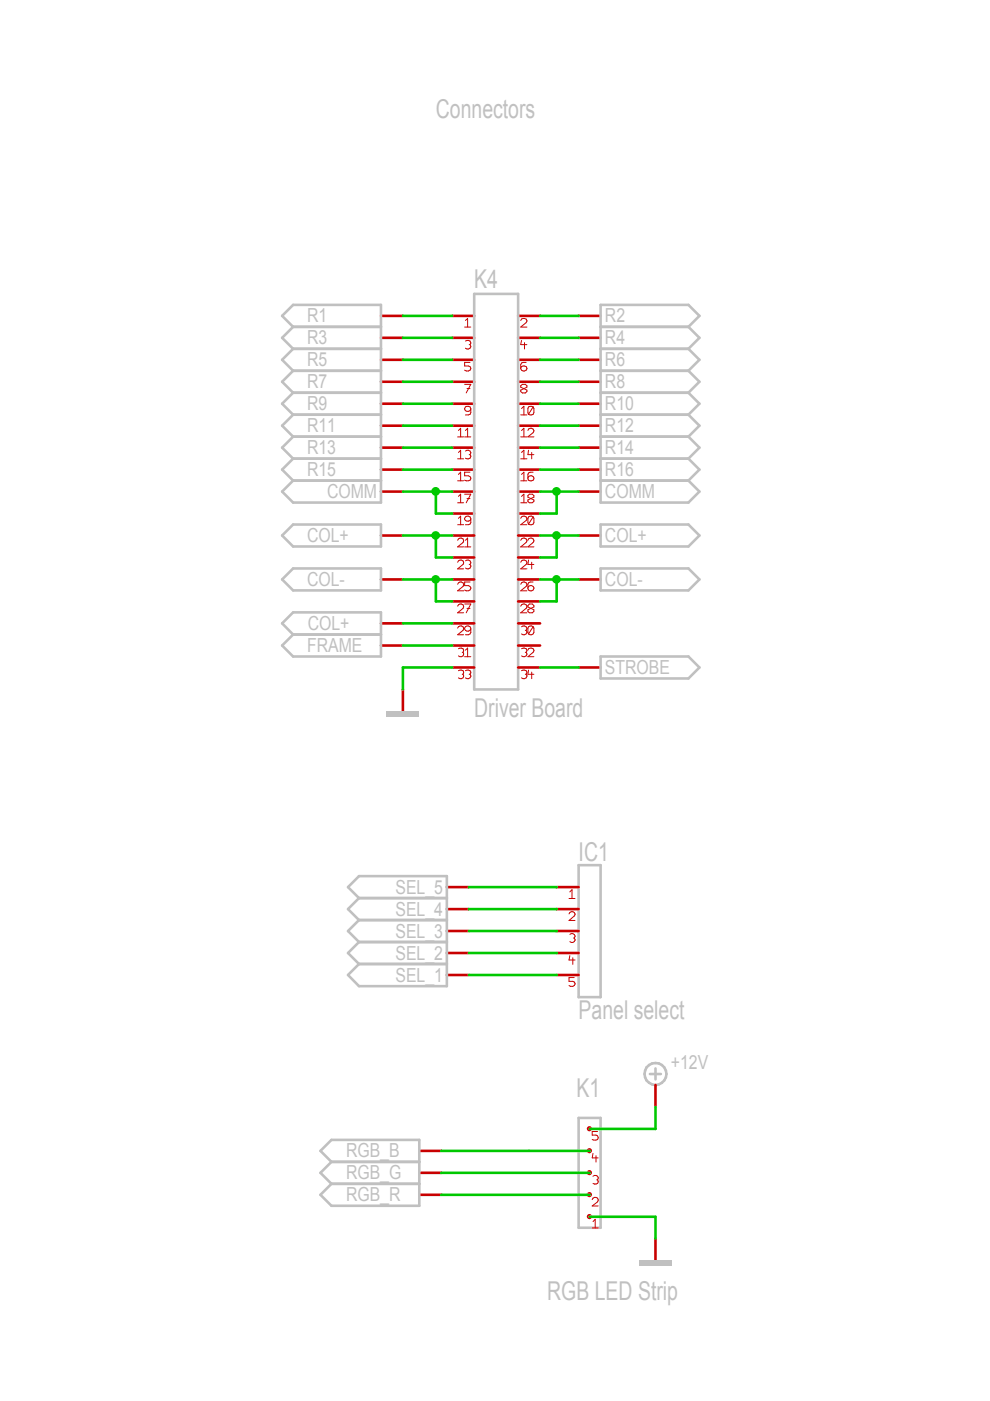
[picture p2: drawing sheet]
<svg xmlns="http://www.w3.org/2000/svg" width="210mm" height="297mm" viewBox="0 0 210 297" stroke-linecap="round" stroke-linejoin="round" font-family="sans-serif">
<path d="M80.8 132.2h4.6M139 230v4.7M88.9 244h4.7M88.9 248.7h4.7M88.9 253.3h4.7M139 262.6v4.7" fill="none" stroke="#c80000" stroke-width=".55"/>
<g fill="none" stroke="#c0c0c0" stroke-width=".55">
<path d="M59.8 132.2l2.3-2.4h18.7v4.7h-18.7zM137.8 227.7h2.3M139 226.5v2.4M70.3 246.3l-2.4-2.3 2.4-2.3h18.6v14h-18.6l-2.4-2.4 2.4-2.3M70.3 246.3h18.6M70.3 246.3l-2.4 2.4 2.4 2.3M70.3 251h18.6"/>
<circle cx="139" cy="227.7" r="2.34"/>
</g>
<path d="M135.5 267.3h7v1.2h-7z" fill-rule="evenodd" fill="#c0c0c0"/>
<circle cx="125" cy="239.3" r=".55" fill="#c80000"/>
<path d="M126.7 239.9h-1.1v.8h.8l.3 .1 .1 .5a.81 .81 0 0 1-1.2 .3" fill="none" stroke="#c80000" stroke-width=".21"/>
<path d="M122.7 237h4.6v23.3h-4.6z" fill="none" stroke="#c0c0c0" stroke-width=".55"/>
<circle cx="125" cy="244" r=".55" fill="#c80000"/>
<path d="M125.7 244.6l-.1 .9h1.2M126.4 245v1.4" fill="none" stroke="#c80000" stroke-width=".21"/>
<circle cx="125" cy="248.6" r=".55" fill="#c80000"/>
<path d="M125.7 249.4a.64 .64 0 0 1 .7-.2 .64 .64 0 0 1 .4 .6l-.1 .3M126.5 250.1h.2M126.7 250.1l.1 .5a.71 .71 0 0 1-1.1 .3" fill="none" stroke="#c80000" stroke-width=".21"/>
<circle cx="125" cy="253.3" r=".55" fill="#c80000"/>
<path d="M125.6 254.3a.63 .63 0 0 1 .8-.4 .63 .63 0 0 1 .3 .9l-1.1 .9h1.2" fill="none" stroke="#c80000" stroke-width=".21"/>
<circle cx="125" cy="257.9" r=".55" fill="#c80000"/>
<g fill="none" stroke="#c80000" stroke-width=".21">
<path d="M98.5 69.3h1.3M98.7 72.3a.71 .71 0 0 1 1.1 .5l-.1 .3M98.7 67.9l.4-.4v1.8M99.5 73.1h.2M99.7 76.8h-1.2v.8l1.2 .1 .1 .5a.83 .83 0 0 1-1.3 .3M99.7 73.1l.1 .4a.7 .7 0 0 1-1.1 .3M110.4 67.9a.68 .68 0 0 1 .7-.4 .68 .68 0 0 1 .6 .6l-1.3 1.2h1.3M110.6 72.2l-.2 .9h1.3M111.2 72.6v1.4M111.5 76.8l-.9 .2-.2 .3v.9a.67 .67 0 0 0 .7 .5 .67 .67 0 0 0 .6-.6 .69 .69 0 0 0-.6-.5 .69 .69 0 0 0-.7 .5M97 92.6h1.3M97 97.3h1.3"/>
<path d="M97.2 91.3l.5-.5v1.8M97.2 95.9l.5-.4v1.8M98.5 81.5h1.3l-1 1.8M98.5 92.6h1.3M98.7 95.6a.68 .68 0 0 1 .7-.1 .68 .68 0 0 1 .4 .6l-.1 .3M98.7 91.3l.4-.5v1.8M99 82.4h.7M99.5 96.4h.2M99.7 96.4l.1 .4a.74 .74 0 0 1-1.1 .4M99.8 86.7a.67 .67 0 0 1-.7 .5 .67 .67 0 0 1-.6-.6 .69 .69 0 0 1 .7-.5 .69 .69 0 0 1 .6 .5v.9l-.1 .3-1 .2M110.4 81.8l.3-.3h.7l.3 .3v.3l-1.3 .6v.3l.3 .3h.7l.3-.3v-.3l-1.3-.6zM110.4 88h1.3"/>
<path d="M110.4 92.6h1.3M110.4 97.3h1.3M110.6 86.6l.5-.5v1.9M110.6 91.3l.5-.5v1.8M110.6 95.9l.5-.4v1.8M111.9 91.3a.64 .64 0 0 1 .7-.5 .64 .64 0 0 1 .6 .6l-.2 .3-1.1 .9h1.3M112.1 95.5l-.2 .9h1.3M112.7 95.9v1.4M113 86.3l.2 .3v.9a.72 .72 0 0 1-1.1 .3M113 86.3a.69 .69 0 0 0-1.1 .3l.2 1.2M113 86.3l-.9 1.5M97 101.9h1.3"/>
<path d="M97 106.6h1.3M97 111.3h1.3M97 114.6a.66 .66 0 0 1 .7-.5 .66 .66 0 0 1 .6 .5l-.1 .4-1.2 1h1.3M97 119.2a.66 .66 0 0 1 .7-.5 .66 .66 0 0 1 .6 .5l-.1 .5-1.2 .9h1.3M97.2 100.6l.5-.5v1.8M97.2 105.2l.5-.4v1.8M97.2 109.9l.5-.5v1.9M98.5 104.8h1.3l-1 1.8M98.5 116h1.3M98.7 118.9a.67 .67 0 0 1 .7-.1 .67 .67 0 0 1 .4 .6l-.1 .3M98.7 114.6l.4-.5v1.9M99 105.7h.7"/>
<path d="M99.5 119.7h.2M99.7 100.1h-1.2v.8h.8l.4 .1 .1 .5a.89 .89 0 0 1-1.3 .3M99.7 119.7l.1 .4a.7 .7 0 0 1-1.1 .3M99.8 110.1a.68 .68 0 0 1-.7 .4 .68 .68 0 0 1-.6-.6 .69 .69 0 0 1 .7-.5 .69 .69 0 0 1 .6 .5v.9l-.1 .3-1 .2M110.4 109.9a.67 .67 0 0 1 .7-.5 .67 .67 0 0 1 .6 .7l-.2 .3-1.1 .9h1.3M110.4 114.6a.67 .67 0 0 1 .7-.5 .67 .67 0 0 1 .6 .6l-1.3 1.3h1.3M110.4 119.2a.67 .67 0 0 1 .7-.5 .67 .67 0 0 1 .6 .7l-1.3 1.2h1.3M110.4 101.9h1.3M110.4 106.6h1.3M110.6 100.6l.5-.5v1.8M110.6 105.2l.5-.4v1.8M111.9 105.1l.3-.3h.7l.3 .3v.3l-1.3 .6v.3l.3 .3h.7l.3-.3v-.3l-1.3-.6z"/>
<path d="M111.9 114.6a.64 .64 0 0 1 .7-.5 .64 .64 0 0 1 .6 .6l-1.3 1.3h1.3M112.1 118.7l-.2 1h1.3M112.7 119.2v1.4M113 100.1h-.6l-.3 .2-.2 1.2a.61 .61 0 0 0 .9 .4 .61 .61 0 0 0 .2-.9 .66 .66 0 0 0-1.1 .3M113 109.6a.66 .66 0 0 0-1.1 .3l.2 1.2M113 109.6l.2 .3v.9a.74 .74 0 0 1-1.1 .3M113 109.6l-.9 1.5M97 123.9a.66 .66 0 0 1 .7-.5 .66 .66 0 0 1 .6 .5l-.1 .4-1.2 1h1.3M97 128.5a.66 .66 0 0 1 .7-.5 .66 .66 0 0 1 .6 .5l-.1 .5-1.2 .9h1.3M97 133.2a.66 .66 0 0 1 .7-.5 .66 .66 0 0 1 .6 .5l-.1 .4-1.2 1h1.3M97.2 137.5a.67 .67 0 0 1 .7-.1 .67 .67 0 0 1 .4 .6l-.1 .3M98 138.3h.2"/>
<path d="M98.2 138.3l.1 .5a.66 .66 0 0 1-1.1 .3M98.5 128.1h1.3l-1 1.8M98.5 139.2h1.3M98.7 137.8l.4-.4v1.8M99 129h.7M99.7 123.4h-1.2v.8h.8l.4 .1 .1 .5a.83 .83 0 0 1-1.3 .3M99.8 133.3a.67 .67 0 0 1-.7 .5 .67 .67 0 0 1-.6-.6 .69 .69 0 0 1 .7-.5 .69 .69 0 0 1 .6 .5v.9l-.1 .3-.4 .2h-.6M110.4 123.9a.67 .67 0 0 1 .7-.5 .67 .67 0 0 1 .6 .6l-1.3 1.3h1.3M110.4 128.5a.67 .67 0 0 1 .7-.5 .67 .67 0 0 1 .6 .7l-1.3 1.2h1.3M110.6 132.9a.67 .67 0 0 1 .7-.2 .67 .67 0 0 1 .4 .6l-.2 .3M110.6 137.5a.71 .71 0 0 1 1.1 .5l-.2 .3M111.4 133.6h.1"/>
<path d="M111.4 138.3h.1M111.5 133.6l.2 .5a.7 .7 0 0 1-1.1 .3M111.5 138.3l.2 .5a.7 .7 0 0 1-1.1 .3M111.9 137.8a.61 .61 0 0 1 .9-.4 .61 .61 0 0 1 .2 .9l-1.1 .9h1.3M112.2 128.1l-.3 .3v.3l1.3 .6v.3l-.3 .3h-.7l-.3-.3v-.3l1.3-.6v-.3l-.3-.3zM113 123.4h-.6l-.3 .2-.2 1.2a.64 .64 0 0 0 .7 .5 .64 .64 0 0 0 .6-.7 .66 .66 0 0 0-.6-.5 .66 .66 0 0 0-.7 .5M113 132.9a.66 .66 0 0 0-1.1 .3l.2 1.2M113 132.9l.2 .3v.9a.69 .69 0 0 1-1.1 .3M113 132.9l-.9 1.5M97.2 142.2a.67 .67 0 0 1 .7-.1 .67 .67 0 0 1 .4 .6l-.1 .3M98 143h.2M98.2 143l.1 .4a.66 .66 0 0 1-1.1 .3"/>
<path d="M98.7 142.2a.71 .71 0 0 1 1.1 .5l-.1 .3M99.5 143h.2M99.7 143l.1 .4a.7 .7 0 0 1-1.1 .3M110.6 142.2a.71 .71 0 0 1 1.1 .5l-.2 .3M111.4 143h.1M111.5 143l.2 .4a.7 .7 0 0 1-1.1 .3M112.1 142.1l-.2 .9h1.3M112.7 142.5v1.4M120.7 193.8a.61 .61 0 0 1 .8-.5 .61 .61 0 0 1 .3 .9l-1.1 1h1.2M120.7 190.5h1.2M120.8 198.1a.6 .6 0 0 1 .9-.1 .6 .6 0 0 1 .1 .9M120.8 189.1l.5-.5v1.9"/>
<path d="M121.6 198.9h.2M121.8 198.9l.1 .3a.64 .64 0 0 1-.4 .6 .64 .64 0 0 1-.7-.2M120.8 202.6l-.1 .9h1.2M121.5 203.1v1.4M121.8 207.3h-1.1v.8h.8l.4 .4-.1 .5-.3 .1-.8-.1M125.7 259l.5-.5v1.8M125.6 260.3h1.2"/>
</g>
<g fill="none" stroke="#c0c0c0" stroke-width=".55">
<path d="M62.1 69.3l-2.3-2.3 2.3-2.4h18.7v42h-18.7l-2.3-2.4 2.3-2.3M62.1 78.6h18.7M62.1 74h18.7M62.1 69.3h18.7M62.1 78.6l-2.3 2.3 2.3 2.4M62.1 74l-2.3 2.3 2.3 2.3M62.1 69.3l-2.3 2.3 2.3 2.4M100.5 62.3h9.4v83.9h-9.4zM127.3 78.6h18.7M127.3 74h18.7M127.3 69.3h18.7M146 69.3l2.3-2.3-2.3-2.4h-18.7v42h18.7l2.3-2.4-2.3-2.3"/>
<path d="M146 78.6l2.3 2.3-2.3 2.4M146 74l2.3 2.3-2.3 2.3M146 69.3l2.3 2.3-2.3 2.4M62.1 97.2h18.7M62.1 92.6h18.7M62.1 87.9h18.7M62.1 83.3h18.7M62.1 97.2l-2.3 2.4 2.3 2.3M62.1 92.6l-2.3 2.3 2.3 2.3M62.1 87.9l-2.3 2.4 2.3 2.3M62.1 83.3l-2.3 2.3 2.3 2.3M127.3 97.2h18.7"/>
<path d="M127.3 92.6h18.7M127.3 87.9h18.7M127.3 83.3h18.7M146 97.2l2.3 2.4-2.3 2.3M146 92.6l2.3 2.3-2.3 2.3M146 87.9l2.3 2.4-2.3 2.3M146 83.3l2.3 2.3-2.3 2.3M59.8 113.5l2.3-2.3h18.7v4.7h-18.7zM62.1 101.9h18.7M127.3 111.2h18.7l2.3 2.3-2.3 2.4h-18.7zM127.3 101.9h18.7M59.8 122.9l2.3-2.4h18.7v4.7h-18.7z"/>
<path d="M59.8 136.9l2.3-2.4h18.7v4.7h-18.7zM127.3 120.5h18.7l2.3 2.4-2.3 2.3h-18.7zM127.3 139.2h18.7l2.3 2.3-2.3 2.3h-18.7zM76.1 190.4l-2.3-2.3 2.3-2.3h18.6v23.3h-18.6l-2.3-2.4 2.3-2.3M76.1 190.4h18.6M76.1 190.4l-2.3 2.3 2.3 2.4M76.1 195.1h18.6M76.1 195.1l-2.3 2.3 2.3 2.3M76.1 199.7h18.6M76.1 199.7l-2.3 2.4 2.3 2.3M122.7 183.4h4.6v28h-4.6zM76.1 204.4h18.6"/>
</g>
<g fill="none" stroke="#c80000" stroke-width=".55">
<path d="M80.8 67h4.6M80.8 71.6h4.6M80.8 76.3h4.6M95.9 67h4.6M95.9 71.6h4.6M95.9 76.3h4.6M109.9 67h4.6M109.9 71.6h4.6M109.9 76.3h4.6M122.7 67h4.6M122.7 71.6h4.6M122.7 76.3h4.6"/>
<path d="M80.8 80.9h4.6M80.8 85.6h4.6M80.8 90.3h4.6M80.8 94.9h4.6M80.8 99.6h4.6M95.9 80.9h4.6M95.9 85.6h4.6M95.9 90.3h4.6M95.9 94.9h4.6M95.9 99.6h4.6M109.9 80.9h4.6M109.9 85.6h4.6"/>
<path d="M109.9 90.3h4.6M109.9 94.9h4.6M109.9 99.6h4.6M122.7 80.9h4.6M122.7 85.6h4.6M122.7 90.3h4.6M122.7 94.9h4.6M122.7 99.6h4.6M80.8 104.2h4.6M80.8 113.5h4.6M95.9 104.2h4.6M95.9 108.9h4.6"/>
<path d="M95.9 113.5h4.6M95.9 118.2h4.6M109.9 104.2h4.6M109.9 108.9h4.6M109.9 113.5h4.6M109.9 118.2h4.6M122.7 104.2h4.6M122.7 113.5h4.6M80.8 122.9h4.6M80.8 136.9h4.6M95.9 122.9h4.6M95.9 127.5h4.6"/>
<path d="M95.9 132.2h4.6M95.9 136.9h4.6M109.9 122.9h4.6M109.9 127.5h4.6M109.9 132.2h4.6M109.9 136.9h4.6M122.7 122.9h4.6M85.4 146.2v4.6M95.9 141.5h4.6M109.9 141.5h4.6M122.7 141.5h4.6M94.7 197.4h4.7"/>
<path d="M94.7 192.7h4.7M94.7 188.1h4.7M118 197.4h4.7M118 192.7h4.7M118 188.1h4.7M94.7 206.7h4.7M94.7 202.1h4.7M118 206.7h4.7M118 202.1h4.7"/>
</g>
<path d="M81.9 150.8h7v1.2h-7z" fill-rule="evenodd" fill="#c0c0c0"/>
<g fill="none" stroke="#00c800" stroke-width=".55">
<path d="M85.4 94.9h10.5M85.4 132.2h10.5M85.4 136.9h10.5M114.5 141.5h8.2M99.4 188.1h18.6M99.4 192.7h18.6M99.4 197.4h18.6M99.4 202.1h18.6M99.4 206.7h18.6M139 234.7v4.7h-14M93.6 244h31.4M93.6 248.7h31.4"/>
<path d="M93.6 253.3h31.4"/>
</g>
<circle cx="118" cy="104.2" r=".93" fill="#00c800"/>
<path d="M114.5 104.2h8.2M118 104.2v4.7h-3.5" fill="none" stroke="#00c800" stroke-width=".55"/>
<circle cx="92.4" cy="104.2" r=".93" fill="#00c800"/>
<path d="M85.4 104.2h10.5M92.4 104.2v4.7h3.5" fill="none" stroke="#00c800" stroke-width=".55"/>
<circle cx="118" cy="122.8" r=".92" fill="#00c800"/>
<path d="M122.7 122.9h-4.7v4.6h-3.5" fill="none" stroke="#00c800" stroke-width=".55"/>
<circle cx="92.4" cy="122.8" r=".92" fill="#00c800"/>
<g fill="none" stroke="#00c800" stroke-width=".55">
<path d="M85.4 76.3h10.5M85.4 71.6h10.5M85.4 67h10.5M114.5 76.3h8.2M114.5 71.6h8.2M114.5 67h8.2M85.4 99.6h10.5M85.4 90.3h10.5M85.4 85.6h10.5M85.4 80.9h10.5M114.5 99.6h8.2M114.5 94.9h8.2"/>
<path d="M114.5 90.3h8.2M114.5 85.6h8.2M114.5 80.9h8.2M85.4 122.9h10.5M92.4 122.9v4.6h3.5M114.5 122.9h3.5"/>
</g>
<circle cx="118" cy="113.5" r=".92" fill="#00c800"/>
<path d="M122.7 113.5h-4.7v4.7h-3.5" fill="none" stroke="#00c800" stroke-width=".55"/>
<circle cx="92.4" cy="113.5" r=".92" fill="#00c800"/>
<path d="M85.4 113.5h10.5M92.4 113.5v4.7h3.5M114.5 113.5h3.5M95.9 141.5h-10.5v4.7M125 258h14v4.6" fill="none" stroke="#00c800" stroke-width=".55"/>
<g font-size="5.5" fill="#c0c0c0">
<text x="92.4" y="25">Connectors</text>
<text x="100.5" y="61.1">K4</text>
<text x="100.5" y="152">Driver Board</text>
<text x="122.7" y="182.5">IC1</text>
<text x="122.7" y="216">Panel select</text>
<text x="122.3" y="232.5">K1</text>
<text x="116" y="275.6">RGB LED Strip</text>
</g>
<g font-size="4.1" fill="#c0c0c0">
<text x="65.1" y="68.3">R1</text>
<text x="128.3" y="68.3">R2</text>
<text x="65.1" y="77.6">R5</text>
<text x="65.1" y="73">R3</text>
<text x="128.3" y="77.6">R6</text>
<text x="128.3" y="73">R4</text>
<text x="65.1" y="82.3">R7</text>
<text x="128.3" y="82.3">R8</text>
<text x="65.1" y="87">R9</text>
<text x="128.3" y="87">R10</text>
<text x="65.1" y="91.6">R11</text>
<text x="128.3" y="91.6">R12</text>
<text x="65.1" y="101">R15</text>
<text x="65.1" y="96.3">R13</text>
<text x="128.3" y="101">R16</text>
<text x="128.3" y="96.3">R14</text>
<text x="69.3" y="105.6">COMM</text>
<text x="128.3" y="105.6">COMM</text>
<text x="65.1" y="114.9">COL+</text>
<text x="128.3" y="114.9">COL+</text>
<text x="65.1" y="124.2">COL-</text>
<text x="128.3" y="124.2">COL-</text>
<text x="65.2" y="133.6">COL+</text>
<text x="65.1" y="138.2">FRAME</text>
<text x="128.3" y="142.9">STROBE</text>
<text x="83.9" y="189.5">SEL_5</text>
<text x="83.9" y="194.1">SEL_4</text>
<text x="83.9" y="198.8">SEL_3</text>
<text x="83.9" y="203.5">SEL_2</text>
<text x="83.9" y="208.1">SEL_1</text>
<text x="142.2" y="226.7">+12V</text>
<text x="73.4" y="245.4">RGB_B</text>
<text x="73.4" y="250.1">RGB_G</text>
<text x="73.4" y="254.7">RGB_R</text>
</g>
</svg>
